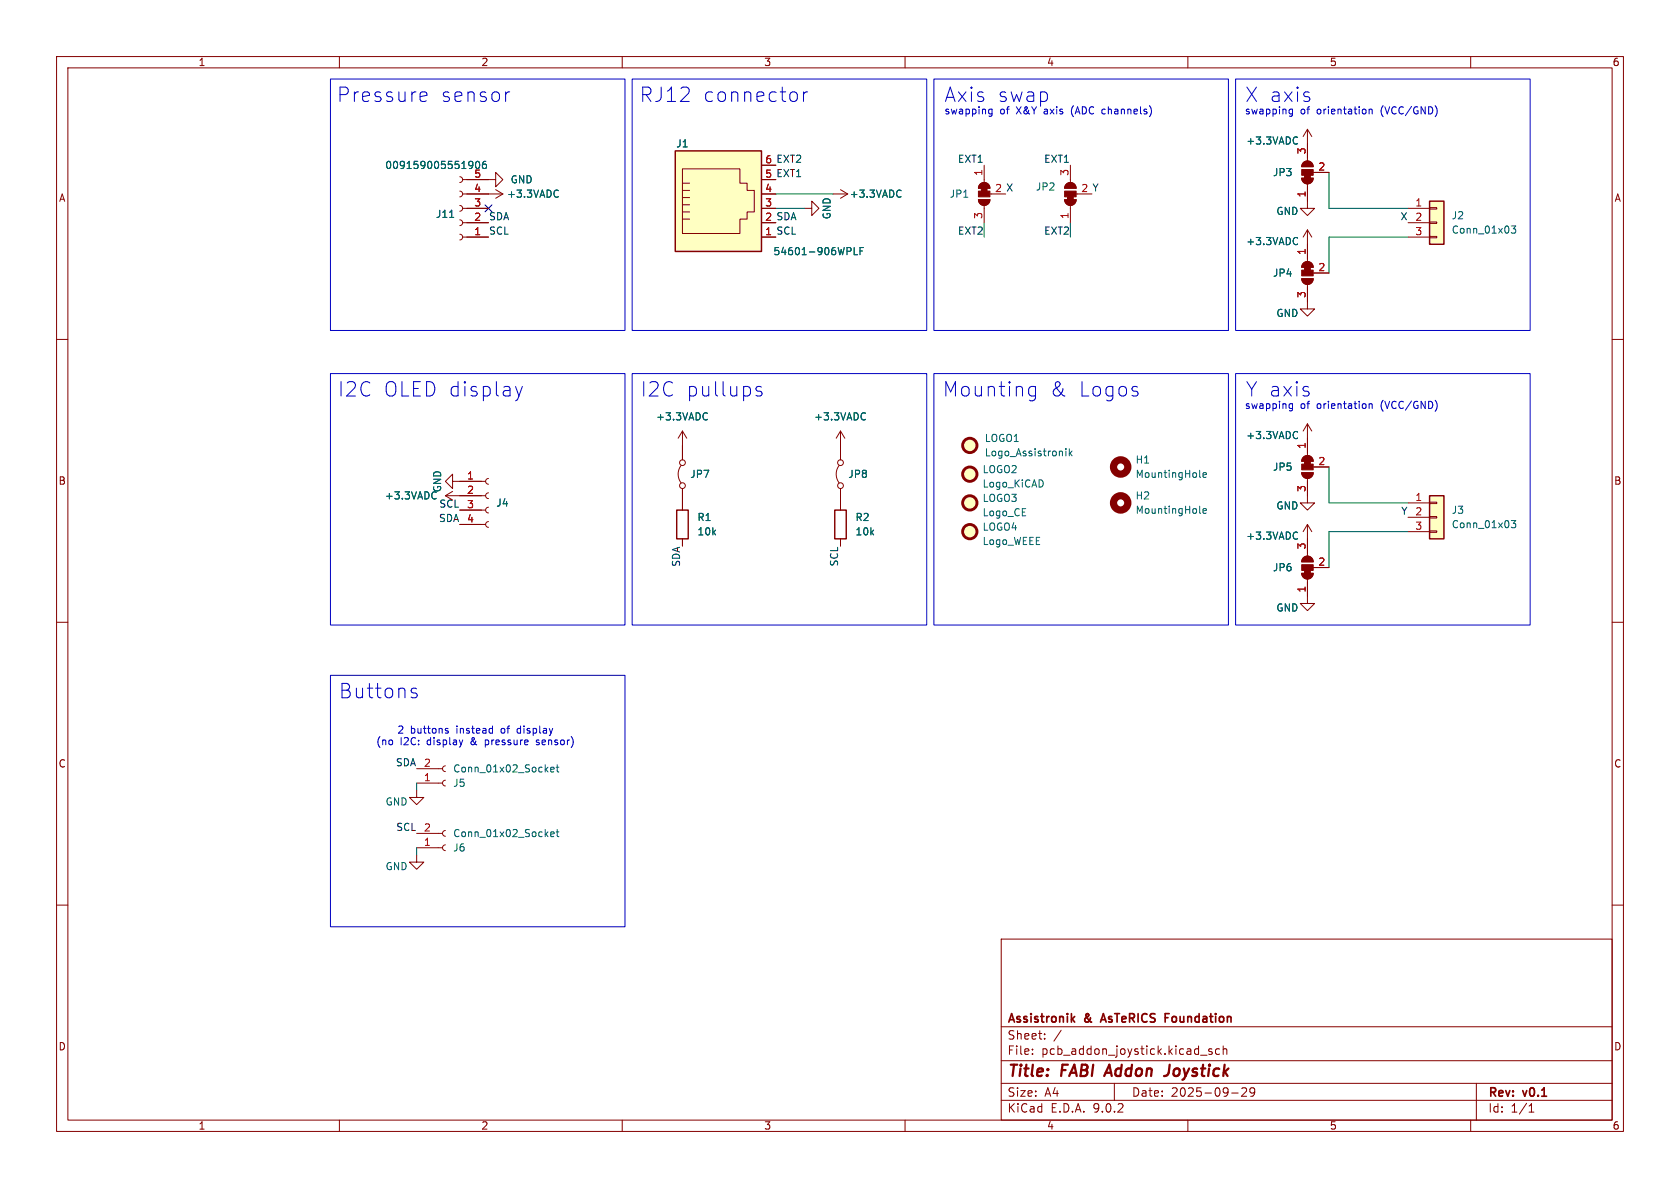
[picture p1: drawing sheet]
<svg xmlns="http://www.w3.org/2000/svg" width="297mm" height="210mm" viewBox="0 0 297 210" stroke-linecap="round" stroke-linejoin="round" font-family="sans-serif">
<g fill="none" stroke="#840000" stroke-width=".18">
<path d="M10 10h277v190h-277zM12 12h273v186h-273zM60 10v2M110 10v2M160 10v2M210 10v2M260 10v2M10 60h2M120.6 76.2l-.7 1.3M120.6 76.2l.8 1.3M120.6 76.2v2.5M285 60h2"/>
<path d="M230.4 98.6a1.02 1.02 0 0 1 1.1-.2 1.02 1.02 0 0 1 .7 .9h-2.1zM231.1 95.3v3M10 110h2M230.1 101.3h2.1a1.02 1.02 0 0 1-1.1 1.1 1.02 1.02 0 0 1-1-1.1zM231.1 102.4v3M232.2 100.3h2.7M285 110h2M73.7 149.9h4.5M73.7 147.3h4.5M78.7 149.4l-.3 .1-.2 .4 .2 .3 .3 .2M78.7 146.8l-.3 .2-.2 .3 .2 .4 .3 .1M10 160h2"/>
<path d="M177 166h108v32h-108zM285 160h2M60 198v2M110 198v2M160 198v2M177 194.5h108M177 191.5h108M177 187.5h108M177 181.5h108M182.5 186.3v.1M182.5 185.5v.1M184.7 183.6v.1"/>
<path d="M184.7 182.8v.1M187.6 182.1l-1.3 2M197 191.5v3M210 198v2M212.2 186.5h1.2M214.2 185.5l-.3-.1-.2 .2v.2l.5 .2v.3h-.5M215.6 185.5l-.4-.1-.3 .3v.4l.1 .2h.6M216.2 185.5l.3-.1 .3 .1 .1 .9M216.2 184.9v1.5M217.7 193.2h1.2M219.7 192.3l.5 .1 .2 .3-.9 1.1h.9M221.8 192.9l-.3 .3h-.3l-.2-.3 .1-.5 .4-.1 .2 .1a.99 .99 0 0 1-.3 1.4h-.3"/>
<path d="M260 198v2M261 191.5v6.5M270.3 196.6h.9M270.3 195.5l.4-.4v1.5"/>
</g>
<path d="M196.1 188.2l-.9 2M206.8 188.2l-.2 1.4-.3 .5-.3 .1" fill="none" stroke="#840000" stroke-width=".4"/>
<path d="M195.1 179.2l-.5 1.5M206 179.9h.5M206 179.2h.7M194.7 180.3h.7" fill="none" stroke="#840000" stroke-width=".3"/>
<path d="M124.8 73l.3 .1M125.1 74.1l-.3 .1M97.4 147.5l.6-.1-.1-.3h-.4l-.1 .1v.6h.5M98.3 147.1h.5M98.5 146.6v1.1l.3 .2" fill="none" stroke="#006464" stroke-width=".18"/>
<g fill="#840000" stroke="#840000" stroke-width=".18">
<path d="M230.6 100.8h1v.5h-1z"/>
<path d="M230.1 101.3h2.1a1.02 1.02 0 0 1-1.1 1.1 1.02 1.02 0 0 1-1-1.1z"/>
<path d="M230.1 99.8h2.1v1h-2.1z"/>
<path d="M230.4 98.6a1.02 1.02 0 0 1 1.1-.2 1.02 1.02 0 0 1 .7 .9h-2.1z"/>
</g>
<path d="M252.7 87.6h2.6v7.7h-2.6z" fill="#ffffc2"/>
<path d="M119.6 90.2h2.1v5.1h-2.1zM147.6 90.2h2v5.1h-2zM252.7 87.6h2.6v7.7h-2.6z" fill="none" stroke="#840000" stroke-width=".25"/>
<g fill="none" stroke="#840000" stroke-width=".18">
<path d="M230.1 31.5h2.1a1.02 1.02 0 0 1-1.1 1 1.02 1.02 0 0 1-1-1zM230.4 28.8a1.02 1.02 0 0 1 1.1-.3 1.02 1.02 0 0 1 .7 1h-2.1zM231.1 22.9v5.5M231.1 32.5v3.1M231.1 22.9l-.7 1.2M231.1 22.9l.8 1.2M232.2 30.5h2.7M231.1 53.3v1.3h1.3l-1.3 1.3-1.2-1.3h1.2M231.1 40.6v2.6M231.1 40.6l-.7 1.3M231.1 40.6l.8 1.3M120.6 78.7v2.6"/>
<path d="M148.6 78.7v2.6M231.1 74.9v5.6M231.1 74.9l-.7 1.3M231.1 74.9l.8 1.3M120.4 82.3a2.54 2.54 0 0 0 0 3M120.6 86.4v3.8M120.6 95.3v1.2M148.3 82.3a2.54 2.54 0 0 0 0 3M148.6 86.4v3.8M148.6 95.3v1.2M230.1 83.6h2.1a1.02 1.02 0 0 1-1.1 1 1.02 1.02 0 0 1-1-1zM230.4 80.8a1.02 1.02 0 0 1 1.1-.2 1.02 1.02 0 0 1 .7 .9h-2.1z"/>
<path d="M231.1 84.6v4.3h1.3l-1.3 1.3-1.2-1.3h1.2M231.1 92.7v2.6M231.1 92.7l-.7 1.3M231.1 92.7l.8 1.3M232.2 82.6h2.7M248.9 88.9h3.8M248.9 91.4h3.8M248.9 94h3.8M252.7 88.8h1.3v.2h-1.3zM252.7 91.3h1.3v.3h-1.3zM252.7 93.9h1.3v.2h-1.3zM231.1 105.4v1.3h1.3l-1.3 1.3-1.2-1.3h1.2"/>
<circle cx="120.7" cy="81.8" r=".51"/>
<circle cx="120.7" cy="85.9" r=".51"/>
<circle cx="148.6" cy="81.8" r=".51"/>
<circle cx="148.6" cy="85.9" r=".51"/>
</g>
<path d="M229.2 24.2l.2 .1M229.4 25.4l-.2 .1M229.2 42l.2 .1M229.4 43.1l-.2 .2M229.2 76.3l.2 .1M229.4 77.4l-.2 .1M212.1 84.2l.2 .2M212.7 84l.6-.1-.1-.3h-.3l-.2 .1v.6h.5M229.2 94.1l.2 .1M229.4 95.2l-.2 .1M267.2 92h.8l-.5 .5 .4 .1v.6l-.2 .1-.5-.1" fill="none" stroke="#006464" stroke-width=".18"/>
<g fill="#ffffc2" stroke="#ffffc2" stroke-width=".18">
<circle cx="171.4" cy="94" r="1.27"/>
<circle cx="171.4" cy="88.9" r="1.27"/>
</g>
<g fill="none" stroke="#840000" stroke-width=".51">
<circle cx="171.4" cy="94" r="1.27"/>
<circle cx="171.4" cy="88.9" r="1.27"/>
</g>
<circle cx="198.1" cy="82.5" r="1.27" fill="none" stroke="#840000" stroke-width="1.3"/>
<g fill="#840000" stroke="#840000" stroke-width=".18">
<path d="M230.6 81.5h1v.5h-1z"/>
<path d="M230.4 80.8a1.02 1.02 0 0 1 1.1-.2 1.02 1.02 0 0 1 .7 .9h-2.1z"/>
<path d="M230.1 82h2.1v1.1h-2.1z"/>
<path d="M230.1 83.6h2.1a1.02 1.02 0 0 1-1.1 1 1.02 1.02 0 0 1-1-1z"/>
<path d="M230.6 31h1v.5h-1z"/>
<path d="M230.1 31.5h2.1a1.02 1.02 0 0 1-1.1 1 1.02 1.02 0 0 1-1-1z"/>
<path d="M230.1 30h2.1v1h-2.1z"/>
<path d="M230.4 28.8a1.02 1.02 0 0 1 1.1-.3 1.02 1.02 0 0 1 .7 1h-2.1z"/>
</g>
<path d="M252.7 35.6h2.6v7.6h-2.6z" fill="#ffffc2"/>
<path d="M252.7 35.6h2.6v7.6h-2.6z" fill="none" stroke="#840000" stroke-width=".25"/>
<g fill="none" stroke="#840000" stroke-width=".18">
<path d="M81.3 38.9l.3 .1 .2 .4-.2 .3-.3 .2M81.3 36.3l.3 .2 .2 .3-.2 .4-.3 .1M81.3 33.8l.3 .1 .2 .4-.2 .3-.3 .2M81.3 31.2l.3 .2 .2 .4-.2 .3-.3 .2M81.8 36.8h4.6M81.8 39.4h4.6M81.8 34.3h4.6M81.8 31.8h4.6M173 35.3h2a1.02 1.02 0 0 1-1 1 1.02 1.02 0 0 1-1-1zM173.3 32.6a1.02 1.02 0 0 1 1.1-.3 1.02 1.02 0 0 1 .6 1h-2zM174 29.2v3.1M174 36.3v3.1"/>
<path d="M175 34.3h.3M188.2 35.3h2a1.02 1.02 0 0 1-1 1 1.02 1.02 0 0 1-1-1zM188.5 32.6a1.02 1.02 0 0 1 1.1-.3 1.02 1.02 0 0 1 .6 1h-2zM189.2 29.2v3.1M189.2 36.3v3.1M190.2 34.3h.3M248.9 36.8h3.8M248.9 39.4h3.8M252.7 36.7h1.3v.3h-1.3zM252.7 39.2h1.3v.3h-1.3zM81.3 41.4l.3 .2 .2 .3-.2 .4-.3 .1M81.8 41.9h4.6"/>
<path d="M230.1 49.3h2.1a1.02 1.02 0 0 1-1.1 1 1.02 1.02 0 0 1-1-1zM230.4 46.5a1.02 1.02 0 0 1 1.1-.2 1.02 1.02 0 0 1 .7 .9h-2.1zM231.1 43.2v3M231.1 50.3v3M232.2 48.3h2.7M248.9 41.9h3.8M252.7 41.8h1.3v.2h-1.3zM148.6 76.2l-.8 1.3M148.6 76.2l.8 1.3M148.6 76.2v2.5M78.7 87.6h7.2M78.7 87.6l1.3 .8"/>
<path d="M80 85.1v-1.3l-1.3 1.3 1.3 1.3v-1.3h5.9M80 86.9l-1.3 .7M81.3 90.2h4.6M81.3 92.7h4.6M86.4 84.6l-.4 .1-.1 .4 .1 .3 .4 .2M86.4 87.1l-.4 .2-.1 .3 .1 .4 .4 .1M86.4 89.7l-.4 .1-.1 .4 .1 .3 .4 .2M86.4 92.2l-.4 .2-.1 .3 .1 .4 .4 .1M73.7 138.4h4.5M73.7 135.9h4.5M78.7 137.9l-.3 .2-.2 .3 .2 .4 .3 .1M78.7 135.4l-.3 .1-.2 .4 .2 .3 .3 .2"/>
<path d="M73.7 151.1v1.3h1.2l-1.2 1.3-1.3-1.3h1.3"/>
</g>
<g fill="none" stroke="#006464" stroke-width=".18">
<path d="M79.5 38.4h.7M83.1 28.5l.4 .1a1.07 1.07 0 0 1-.1 1.1M83.6 29.1l-.3 .2h-.2M84.2 29.7a.69 .69 0 0 1 .3-1.2l.2 .1 .1 .4-.1 .7M85.9 28.5l-.4 .1a.86 .86 0 0 0 0 1.2l.4-.1 .1-.5-.2-.2-.4 .1-.1 .1M267.2 39.9h.8l-.5 .5 .4 .2v.5l-.2 .1-.5-.1M152.8 73l.2 .1M153 74.1l-.2 .1M77.1 88.1l-.2 .1M184.4 85.1v.7M97.4 136l.6-.1-.1-.2-.4-.1-.1 .2v.6h.5M98.3 135.6h.5"/>
<path d="M98.5 135.2v1.1l.3 .2"/>
</g>
<g fill="#840000" stroke="#840000" stroke-width=".18">
<path d="M230.6 47.2h1v.6h-1z"/>
<path d="M230.4 46.5a1.02 1.02 0 0 1 1.1-.2 1.02 1.02 0 0 1 .7 .9h-2.1z"/>
<path d="M230.1 47.8h2.1v1h-2.1z"/>
<path d="M230.1 49.3h2.1a1.02 1.02 0 0 1-1.1 1 1.02 1.02 0 0 1-1-1z"/>
<path d="M173.5 33.3h1v.5h-1z"/>
<path d="M173.3 32.6a1.02 1.02 0 0 1 1.1-.3 1.02 1.02 0 0 1 .6 1h-2z"/>
<path d="M173 33.8h2v1h-2z"/>
<path d="M173 35.3h2a1.02 1.02 0 0 1-1 1 1.02 1.02 0 0 1-1-1z"/>
<path d="M188.7 34.8h1v.5h-1z"/>
<path d="M188.2 35.3h2a1.02 1.02 0 0 1-1 1 1.02 1.02 0 0 1-1-1z"/>
<path d="M188.2 33.8h2v1h-2z"/>
<path d="M188.5 32.6a1.02 1.02 0 0 1 1.1-.3 1.02 1.02 0 0 1 .6 1h-2z"/>
</g>
<circle cx="171.4" cy="83.8" r="1.27" fill="#ffffc2" stroke="#ffffc2" stroke-width=".18"/>
<circle cx="171.4" cy="83.8" r="1.27" fill="none" stroke="#840000" stroke-width=".51"/>
<path d="M119.4 26.7h15.2v17.8h-15.2z" fill="#ffffc2"/>
<g fill="none" stroke="#840000" stroke-width=".18">
<path d="M82.5 31.8h5.1v-1.3l1.3 1.3-1.3 1.2v-1.2M82.5 34.3h6.4M82.5 36.8h3.9M82.5 39.4h3.9M87.6 33.5l1.3 .8M88.9 34.3l-1.3 .8M120.6 33.7h1.3M120.6 34.9h1.3M120.6 36.2h1.3M120.6 37.5h1.3M120.6 38.7h1.3M120.6 29.8h10.2v2.6h1.3v1.3h1.2v3.8h-1.2v1.2h-1.3v2.6h-10.2z"/>
<path d="M120.6 32.4h1.3M134.6 29.2h2.6M134.6 31.8h2.6M134.6 34.3h2.6M134.6 36.8h2.6M142.2 36.8h1.3v-1.2l1.3 1.2-1.3 1.3v-1.3M147.3 34.3h2.6M148.6 33.5l1.3 .8M149.9 34.3l-1.3 .8M231.1 33v3.8h1.3l-1.3 1.3-1.2-1.3h1.2M231.1 25.4v2.5M232.4 30.5h2.5"/>
<path d="M82.5 41.9h3.9M134.6 41.9h2.6M231.1 43.2v2.5M231.1 50.8v2.5M232.4 48.3h2.5M120.6 78.7v2.6M148.6 78.7v2.6M231.1 77.5v2.5M81.3 85.1h3.8M81.3 87.6h3.8M81.3 90.2h3.8M81.3 92.7h3.8"/>
<path d="M120.6 86.4v3.8M120.6 95.3v1.2M148.6 86.4v3.8M148.6 95.3v1.2M231.1 85.1v2.5M231.1 95.3v2.5M232.4 82.6h2.5M231.1 102.9v2.5M232.4 100.3h2.5M73.7 139.7v1.3h1.2l-1.2 1.2-1.3-1.2h1.3"/>
</g>
<path d="M119.4 26.7h15.2v17.8h-15.2z" fill="none" stroke="#840000" stroke-width=".25"/>
<g fill="none" stroke="#006464" stroke-width=".18">
<path d="M79.5 38.4h.7M83.1 28.5l.4 .1a1.07 1.07 0 0 1-.1 1.1M83.6 29.1l-.3 .2h-.2M84.2 29.7a.69 .69 0 0 1 .3-1.2l.2 .1 .1 .4-.1 .7M85.9 28.5l-.4 .1a.86 .86 0 0 0 0 1.2l.4-.1 .1-.5-.2-.2-.4 .1-.1 .1M98.5 33.6l.2 .1M98.7 34.7l-.2 .2M159.1 33.6l.2 .1M159.3 34.7l-.2 .2M229.2 24.2l.2 .1M229.4 25.4l-.2 .1M151 43.8v1.2h.6"/>
<path d="M152 44.4h.5M152.6 43.8h-.6v1.2M229.2 42l.2 .1M229.4 43.1l-.2 .2M124.8 73l.3 .1M125.1 74.1l-.3 .1M152.8 73l.2 .1M153 74.1l-.2 .1M188.4 79.3v.1M188.4 79.7v.9M189 79.3v1.3M189.5 79.7l-.5 .5"/>
<path d="M229.2 76.3l.2 .1M229.4 77.4l-.2 .1M77.1 88.1l-.2 .1M189.2 80.1l.3 .5M212.1 90.6l.2 .1M212.7 90.3l.6-.1-.1-.2-.3-.1-.2 .2v.6h.5M229.2 94.1l.2 .1M229.4 95.2l-.2 .1"/>
</g>
<circle cx="198.1" cy="88.9" r="1.27" fill="none" stroke="#840000" stroke-width="1.3"/>
<circle cx="171.4" cy="78.7" r="1.27" fill="#ffffc2" stroke="#ffffc2" stroke-width=".18"/>
<circle cx="171.4" cy="78.7" r="1.27" fill="none" stroke="#840000" stroke-width=".51"/>
<path d="M137.2 36.8h5M137.2 34.3h10.1M174 39.4v2.5M189.2 39.4v2.5M234.9 30.5v6.3h14M248.9 41.9h-14v6.4M234.9 82.6v6.3h14M248.9 94h-14v6.3M73.7 138.4v1.3M73.7 149.9v1.2" fill="none" stroke="#009600" stroke-width=".18"/>
<path d="M85.8 36.2l1.2 1.2M87 36.2l-1.2 1.2" fill="none" stroke="#000084" stroke-width=".18"/>
<g fill="none" stroke="#0000c2" stroke-width=".18">
<path d="M58.4 14h52.1v44.4h-52.1zM74.6 16.2l.8 .2 .1 .4-1.2 .3M75.4 17.8l-.8 .1M90.1 16.2l-.5 .2M111.8 14h52v44.4h-52zM142 16.2v1.7M142.8 16.2a.65 .65 0 0 0-.8 .5M165.1 14h52.1v44.4h-52.1zM175.3 19.3l-.5 .1M175.4 19.3v1l-.3 .3-.3-.1M195 19.3l-.2 .2v.4l.2 .2M218.4 14h52.1v44.4h-52.1z"/>
<path d="M228.5 19.3v1l-.2 .3-.3-.1M242 19.4l.2-.1 .3 .1 .1 .7M242 19.3v.8M174.8 20l.5 .1M228 20l.1 .1h.4M58.4 66h52.1v44.5h-52.1zM91.1 68.3l.6 1.7M91.7 70l-.3 .7M92.3 68.3l-.6 1.7M111.8 66h52v44.5h-52zM134.6 68.4l-.6-.1-.4 .4 .2 .3 .8 .3 .1 .2-.1 .4-.2 .1-.8-.1M165.1 66h52.1v44.5h-52.1z"/>
<path d="M182.1 69.9l.2 .1 .8-.1M182.1 68.4l.2-.1 .8 .1M183.1 68.3v2.1a.69 .69 0 0 1-.9 .5M218.4 66h52.1v44.5h-52.1zM228 72.1l.1 .1h.4M228.5 71.4v1l-.2 .2h-.3M242 71.4v.8M242 71.5l.2-.1h.3l.1 .8M58.4 119.4h52.1v44.4h-52.1zM72.8 122.4l.6 .1 .4 .4-.2 .3-.7 .1M72.8 121.8l.2-.1 .6 .1M78.8 129.1l.5 .3-.1 .1-.4 .1"/>
<path d="M78.8 128.8h.4M81.8 130.8l-.3 .9M86.9 128.8h.2M87.1 128.3v1.3M87.1 129.5l-.2 .1M94.8 131.6l.1 .1M94.9 130.9l-.1 .1 .2 .2"/>
</g>
<g font-size="3.5" fill="#0000c2">
<text x="59.5" y="18.3">Pressure</text>
<text x="77.9" y="18.3">sensor</text>
<text x="113" y="18.3">RJ12</text>
<text x="124.2" y="18.3">connector</text>
<text x="166.9" y="18.3">Axis</text>
<text x="176.3" y="18.3">swap</text>
<text x="220.1" y="18.3">X axis</text>
<text x="59.7" y="70.3">I2C</text>
<text x="67.8" y="70.3">OLED display</text>
<text x="113.2" y="70.3">I2C</text>
<text x="121.3" y="70.3">pullups</text>
<text x="166.6" y="70.3">Mounting</text>
<text x="185.6" y="70.3">&amp;</text>
<text x="190.6" y="70.3">Logos</text>
<text x="220.2" y="70.3">Y axis</text>
<text x="59.9" y="123.7">Buttons</text>
</g>
<g font-size="2.8" fill="#840000">
<text x="178" y="190.9">Title:</text>
<text x="187.7" y="190.9">FABI</text>
<text x="196.4" y="190.9">Addon</text>
<text x="207.6" y="190.9">Joystick</text>
</g>
<g font-size="2.1" fill="#840000">
<text x="178" y="184">Sheet:</text>
<text x="178" y="181.2">Assistronik</text>
<text x="191.8" y="181.2">&amp;</text>
<text x="195.4" y="181.2">AsTeRICS</text>
<text x="207.2" y="181.2">Foundation</text>
<text x="178" y="186.7">File:</text>
<text x="184.1" y="186.7">pcb_addon_joystick.kicad_sch</text>
<text x="178" y="196.9">KiCad</text>
<text x="178" y="194.1">Size:</text>
<text x="184.7" y="194.1">A4</text>
<text x="185.7" y="196.9">E.D.A.</text>
<text x="193.3" y="196.9">9.0.2</text>
<text x="200" y="194.1">Date:</text>
<text x="207" y="194.1">2025-09-29</text>
<text x="263" y="194.3">Rev:</text>
<text x="263" y="196.9">Id:</text>
<text x="267.1" y="196.9">1/1</text>
<text x="269.4" y="194.3">v0.1</text>
</g>
<g font-size="1.8" fill="#840000">
<text x="35" y="11.9">1</text>
<text x="85" y="11.9">2</text>
<text x="135" y="11.9">3</text>
<text x="185" y="11.9">4</text>
<text x="235" y="11.9">5</text>
<text x="285" y="11.9">6</text>
<text x="10.3" y="35.9">A</text>
<text x="285.3" y="35.9">A</text>
<text x="135.2" y="39.1">2 SDA</text>
<text x="10.3" y="85.9">B</text>
<text x="285.3" y="85.9">B</text>
<text x="10.3" y="135.9">C</text>
<text x="285.3" y="135.9">C</text>
<text x="10.3" y="185.9">D</text>
<text x="285.3" y="185.9">D</text>
<text x="35" y="199.9">1</text>
<text x="85" y="199.9">2</text>
<text x="135" y="199.9">3</text>
<text x="185" y="199.9">4</text>
<text x="235" y="199.9">5</text>
<text x="285" y="199.9">6</text>
</g>
<g font-size="1.8" fill="#0000c2">
<text x="166.9" y="20.4">swapping</text>
<text x="176.8" y="20.4">of</text>
<text x="179.8" y="20.4">X&amp;Y</text>
<text x="184.8" y="20.4">axis</text>
<text x="189.8" y="20.4">(ADC</text>
<text x="195.5" y="20.4">channels)</text>
<text x="220" y="20.4">swapping</text>
<text x="229.9" y="20.4">of</text>
<text x="232.9" y="20.4">orientation</text>
<text x="244.4" y="20.4">(VCC/GND)</text>
<text x="220" y="72.5">swapping</text>
<text x="229.9" y="72.5">of</text>
<text x="232.9" y="72.5">orientation</text>
<text x="244.4" y="72.5">(VCC/GND)</text>
<text x="66.4" y="131.9">(no</text>
<text x="70.2" y="129.9">2</text>
<text x="70.7" y="131.9">I2C:</text>
<text x="72.5" y="129.9">buttons</text>
<text x="75.6" y="131.9">display</text>
<text x="80.8" y="129.9">instead</text>
<text x="83.5" y="131.9">&amp;</text>
<text x="86.2" y="131.9">pressure</text>
<text x="88.8" y="129.9">of</text>
<text x="91.9" y="129.9">display</text>
<text x="95.5" y="131.9">sensor)</text>
</g>
<g font-size="1.8" fill="#006464">
<text x="119.5" y="26.3">J1</text>
<text x="220.2" y="25.8">+3.3VADC</text>
<text x="68" y="30.1">009159005551906</text>
<text x="89.5" y="35.2">+3.3VADC</text>
<text x="90.2" y="32.6">GND</text>
<text x="150.1" y="35.2">+3.3VADC</text>
<text x="167.8" y="35.2">JP1</text>
<text x="183" y="33.9">JP2</text>
<text x="224.9" y="31.3">JP3</text>
<text x="77" y="38.7">J11</text>
<text x="147" y="38.9" transform="rotate(-90 147 38.9)">GND</text>
<text x="225.5" y="38.2">GND</text>
<text x="256.5" y="39">J2</text>
<text x="256.5" y="41.5">Conn_01x03</text>
<text x="136.6" y="45.3">54601-906WPLF</text>
<text x="220.2" y="43.5">+3.3VADC</text>
<text x="224.9" y="49.1">JP4</text>
<text x="225.5" y="56.2">GND</text>
<text x="115.9" y="74.5">+3.3VADC</text>
<text x="143.8" y="74.5">+3.3VADC</text>
<text x="220.2" y="77.8">+3.3VADC</text>
<text x="173.6" y="83.8">LOGO2</text>
<text x="174" y="78.3">LOGO1</text>
<text x="174" y="80.9">Logo_Assistronik</text>
<text x="200.7" y="82.1">H1</text>
<text x="224.9" y="83.4">JP5</text>
<text x="67.9" y="88.5">+3.3VADC</text>
<text x="77.6" y="89.8">SCL</text>
<text x="78.2" y="87.1" transform="rotate(-90 78.2 87.1)">GND</text>
<text x="87.6" y="89.8">J4</text>
<text x="121.9" y="84.7">JP7</text>
<text x="149.9" y="84.7">JP8</text>
<text x="173.6" y="86.4">Logo_KiCAD</text>
<text x="173.6" y="88.9">LOGO3</text>
<text x="200.7" y="84.7">MountingHole</text>
<text x="200.7" y="88.5">H2</text>
<text x="123.2" y="92.3">R1</text>
<text x="123.2" y="94.8">10k</text>
<text x="151.1" y="92.3">R2</text>
<text x="151.1" y="94.8">10k</text>
<text x="173.6" y="91.5">Logo_CE</text>
<text x="173.6" y="94">LOGO4</text>
<text x="200.7" y="91">MountingHole</text>
<text x="220.2" y="95.6">+3.3VADC</text>
<text x="225.5" y="90.3">GND</text>
<text x="256.5" y="91">J3</text>
<text x="256.5" y="93.6">Conn_01x03</text>
<text x="173.6" y="96.5">Logo_WEEE</text>
<text x="224.9" y="101.2">JP6</text>
<text x="225.5" y="108.3">GND</text>
<text x="80" y="136.8">Conn_01x02_Socket</text>
<text x="68.1" y="142.6">GND</text>
<text x="80" y="139.3">J5</text>
<text x="80" y="148.2">Conn_01x02_Socket</text>
<text x="68.1" y="154">GND</text>
<text x="80" y="150.7">J6</text>
</g>
<g font-size="1.8" fill="#0f0f0f">
<text x="135.2" y="29">6 EXT2</text>
<text x="169.3" y="28.9">EXT1</text>
<text x="184.5" y="28.9">EXT1</text>
<text x="135.2" y="31.5">5 EXT1</text>
<text x="175.8" y="34">2 X</text>
<text x="191.1" y="34">2 Y</text>
<text x="86.4" y="41.6">SCL</text>
<text x="86.4" y="39">SDA</text>
<text x="135.2" y="41.7">1 SCL</text>
<text x="169.3" y="41.6">EXT2</text>
<text x="184.5" y="41.6">EXT2</text>
<text x="247.5" y="39">X</text>
<text x="77.5" y="92.4">SDA</text>
<text x="247.6" y="91.1">Y</text>
<text x="120.3" y="100.3" transform="rotate(-90 120.3 100.3)">SDA</text>
<text x="148.2" y="100.2" transform="rotate(-90 148.2 100.2)">SCL</text>
<text x="69.9" y="135.5">SDA</text>
<text x="69.9" y="147">SCL</text>
</g>
<g font-size="1.8" fill="#a90000">
<text x="135.2" y="29">6</text>
<text x="230.9" y="27.4" transform="rotate(-90 230.9 27.4)">3</text>
<text x="83.7" y="34">4</text>
<text x="83.7" y="31.5">5</text>
<text x="135.2" y="34">4</text>
<text x="135.2" y="31.5">5</text>
<text x="173.7" y="31.2" transform="rotate(-90 173.7 31.2)">1</text>
<text x="189" y="31.2" transform="rotate(-90 189 31.2)">3</text>
<text x="230.9" y="35" transform="rotate(-90 230.9 35)">1</text>
<text x="233" y="30.2">2</text>
<text x="83.7" y="41.7">1</text>
<text x="83.7" y="39.1">2</text>
<text x="83.7" y="36.6">3</text>
<text x="135.2" y="36.6">3</text>
<text x="135.2" y="39.1">2</text>
<text x="135.2" y="41.7">1</text>
<text x="173.7" y="38.8" transform="rotate(-90 173.7 38.8)">3</text>
<text x="189" y="38.8" transform="rotate(-90 189 38.8)">1</text>
<text x="250.1" y="36.6">1</text>
<text x="250.1" y="39.1">2</text>
<text x="250.1" y="41.7">3</text>
<text x="230.9" y="45.2" transform="rotate(-90 230.9 45.2)">1</text>
<text x="230.9" y="52.8" transform="rotate(-90 230.9 52.8)">3</text>
<text x="233" y="48">2</text>
<text x="230.9" y="79.4" transform="rotate(-90 230.9 79.4)">1</text>
<text x="233" y="82.3">2</text>
<text x="82.5" y="84.8">1</text>
<text x="82.5" y="87.4">2</text>
<text x="82.5" y="89.9">3</text>
<text x="230.9" y="87.1" transform="rotate(-90 230.9 87.1)">3</text>
<text x="250.1" y="88.6">1</text>
<text x="82.5" y="92.5">4</text>
<text x="250.1" y="91.2">2</text>
<text x="250.1" y="93.7">3</text>
<text x="230.9" y="97.2" transform="rotate(-90 230.9 97.2)">3</text>
<text x="233" y="100.1">2</text>
<text x="230.9" y="104.8" transform="rotate(-90 230.9 104.8)">1</text>
<text x="74.9" y="135.6">2</text>
<text x="74.9" y="138.2">1</text>
<text x="74.9" y="149.6">1</text>
<text x="74.9" y="147.1">2</text>
</g>
</svg>
